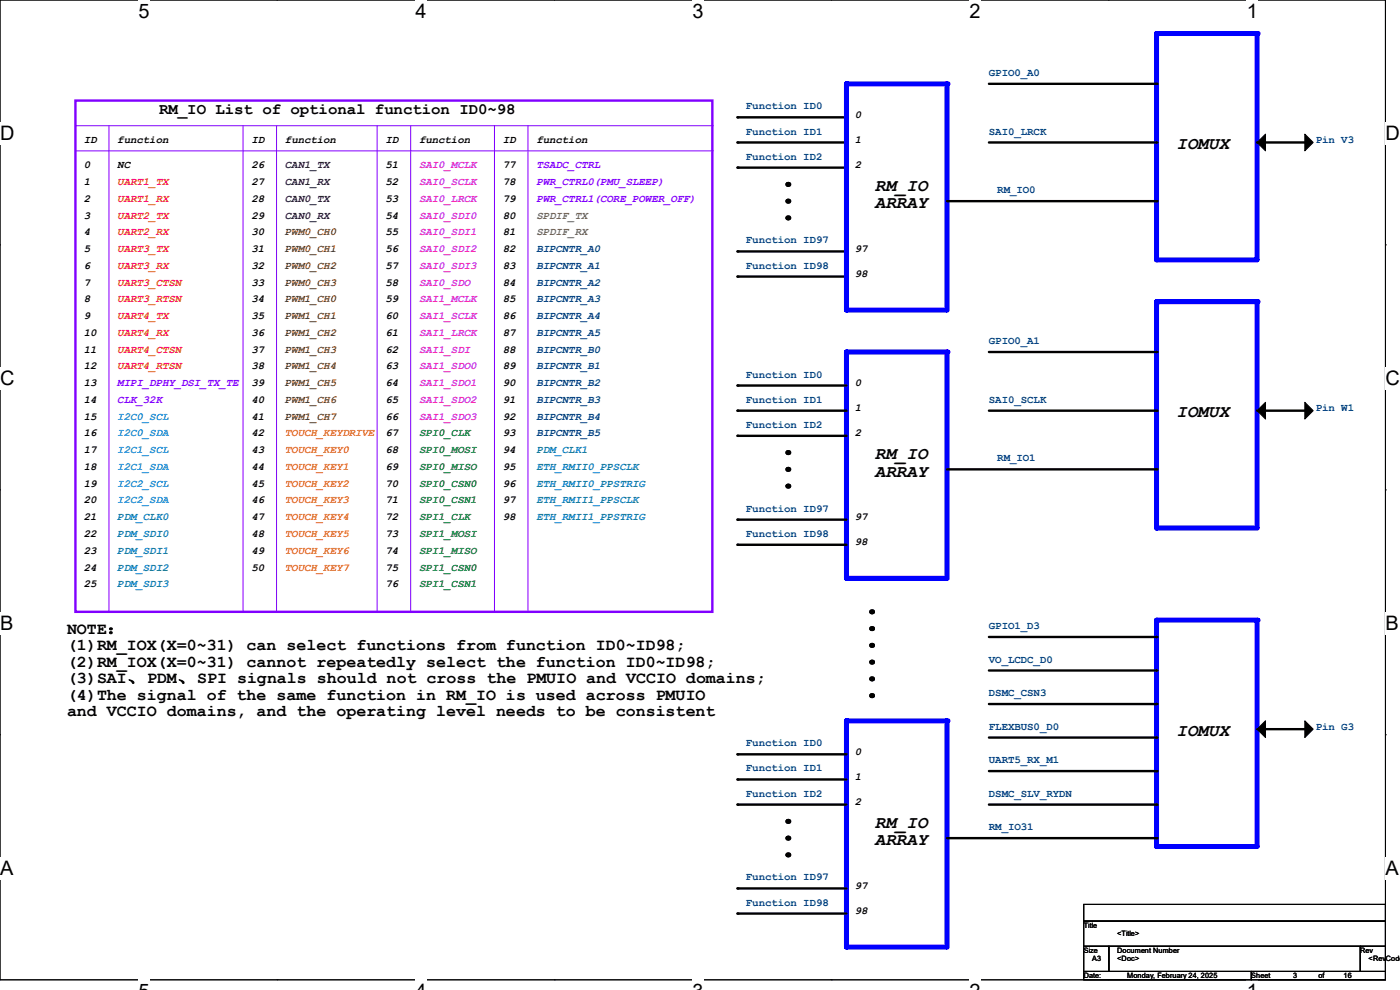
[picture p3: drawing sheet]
<svg xmlns="http://www.w3.org/2000/svg" width="297mm" height="210mm" viewBox="0 0 297 210" stroke-linecap="round" stroke-linejoin="round" font-family="sans-serif">
<path d="M0 0h293.9v207.9h-293.9z" fill="none" stroke="#000" stroke-width=".21"/>
<g fill="#fff">
<path d="M29.4 0h2.3v4.7h-2.3z"/>
<path d="M29.4 207.9h2.3v2.1h-2.3z"/>
</g>
<path d="M58.8 0h.1M58.8 207.9h.1" fill="none" stroke="#000" stroke-width=".21"/>
<g fill="#fff">
<path d="M88.1 0h2.4v4.7h-2.4z"/>
<path d="M88.1 207.9h2.4v2.1h-2.4z"/>
</g>
<path d="M117.6 0h.1M117.6 207.9h.1" fill="none" stroke="#000" stroke-width=".21"/>
<g fill="#fff">
<path d="M146.9 0h2.4v4.7h-2.4z"/>
<path d="M146.9 207.9h2.4v2.1h-2.4z"/>
</g>
<path d="M176.3 0h.1M176.3 207.9h.1" fill="none" stroke="#000" stroke-width=".21"/>
<g fill="#fff">
<path d="M205.7 0h2.4v4.7h-2.4z"/>
<path d="M205.7 207.9h2.4v2.1h-2.4z"/>
</g>
<path d="M235.1 0h.1M235.1 207.9h.1" fill="none" stroke="#000" stroke-width=".21"/>
<g fill="#fff">
<path d="M264.5 0h2.4v4.7h-2.4z"/>
<path d="M264.5 207.9h2.4v2.1h-2.4z"/>
<path d="M0 26h3v4.7h-3z"/>
<path d="M293.9 26h3.1v4.7h-3.1z"/>
<path d="M0 77.9h3v4.7h-3z"/>
<path d="M293.9 77.9h3.1v4.7h-3.1z"/>
</g>
<path d="M0 51.9h.1M293.9 51.9h.1" fill="none" stroke="#000" stroke-width=".21"/>
<g fill="#fff">
<path d="M0 129.9h2.8v4.7h-2.8z"/>
<path d="M293.9 129.9h2.9v4.7h-2.9z"/>
</g>
<path d="M0 103.9h.1M293.9 103.9h.1" fill="none" stroke="#000" stroke-width=".21"/>
<g fill="#fff">
<path d="M0 181.8h2.8v4.8h-2.8z"/>
<path d="M293.8 181.8h3v4.8h-3z"/>
</g>
<path d="M0 155.9h.1M293.9 155.9h.1" fill="none" stroke="#000" stroke-width=".21"/>
<path d="M16 26.7h135.1M151.1 26.7h.1" fill="none" stroke="#8000ff" stroke-width=".21"/>
<path d="M179.6 122.7h21.3" fill="none" stroke="#00f" stroke-width="1.1"/>
<circle cx="179.6" cy="122.7" r=".53" fill="#00f"/>
<path d="M179.6 74.7h21.3" fill="none" stroke="#00f" stroke-width="1.1"/>
<circle cx="179.6" cy="74.7" r=".53" fill="#00f"/>
<path d="M179.6 74.7v48" fill="none" stroke="#00f" stroke-width="1.1"/>
<circle cx="179.6" cy="74.7" r=".53" fill="#00f"/>
<path d="M156.5 24.9h23.1" fill="none" stroke="#000" stroke-width=".51"/>
<circle cx="156.5" cy="24.9" r=".25" fill="#000"/>
<path d="M200.9 74.7v48" fill="none" stroke="#00f" stroke-width="1.1"/>
<circle cx="200.9" cy="74.7" r=".53" fill="#00f"/>
<path d="M156.5 30.2h23.1" fill="none" stroke="#000" stroke-width=".51"/>
<g fill="#000">
<circle cx="156.5" cy="30.2" r=".25"/>
<circle cx="167.1" cy="39.1" r=".53"/>
</g>
<path d="M179.6 65.8h21.3" fill="none" stroke="#00f" stroke-width="1.1"/>
<circle cx="179.6" cy="65.8" r=".53" fill="#00f"/>
<path d="M156.5 35.6h23.1" fill="none" stroke="#000" stroke-width=".51"/>
<circle cx="156.5" cy="35.6" r=".25" fill="#000"/>
<path d="M200.9 152.9v48" fill="none" stroke="#00f" stroke-width="1.1"/>
<circle cx="200.9" cy="152.9" r=".53" fill="#00f"/>
<g fill="#000">
<circle cx="167.1" cy="42.7" r=".53"/>
<circle cx="167.1" cy="46.2" r=".53"/>
</g>
<path d="M179.6 152.9h21.3" fill="none" stroke="#00f" stroke-width="1.1"/>
<circle cx="179.6" cy="152.9" r=".53" fill="#00f"/>
<path d="M179.6 152.9v48" fill="none" stroke="#00f" stroke-width="1.1"/>
<circle cx="179.6" cy="152.9" r=".53" fill="#00f"/>
<path d="M156.5 53.3h23.1M156.5 58.7h23.1" fill="none" stroke="#000" stroke-width=".51"/>
<g fill="#000">
<circle cx="156.5" cy="53.3" r=".25"/>
<circle cx="156.5" cy="58.7" r=".25"/>
</g>
<path d="M179.6 17.8h21.3" fill="none" stroke="#00f" stroke-width="1.1"/>
<circle cx="179.6" cy="17.8" r=".53" fill="#00f"/>
<path d="M179.6 17.8v48" fill="none" stroke="#00f" stroke-width="1.1"/>
<circle cx="179.6" cy="17.8" r=".53" fill="#00f"/>
<path d="M156.5 81.8h23.1" fill="none" stroke="#000" stroke-width=".51"/>
<circle cx="156.5" cy="81.8" r=".25" fill="#000"/>
<path d="M200.9 17.8v48" fill="none" stroke="#00f" stroke-width="1.1"/>
<circle cx="200.9" cy="17.8" r=".53" fill="#00f"/>
<path d="M179.6 200.9h21.3" fill="none" stroke="#00f" stroke-width="1.1"/>
<circle cx="179.6" cy="200.9" r=".53" fill="#00f"/>
<path d="M156.5 87.1h23.1M156.5 92.5h23.1M156.5 110.2h23.1M156.5 115.6h23.1M156.5 160h23.1M156.5 165.4h23.1M156.5 170.7h23.1M156.5 188.5h23.1M156.5 193.8h23.1" fill="none" stroke="#000" stroke-width=".51"/>
<g fill="#000">
<circle cx="156.5" cy="92.5" r=".25"/>
<circle cx="156.5" cy="87.1" r=".25"/>
<circle cx="167.1" cy="96" r=".53"/>
<circle cx="167.1" cy="99.6" r=".53"/>
<circle cx="156.5" cy="115.6" r=".25"/>
<circle cx="156.5" cy="110.2" r=".25"/>
<circle cx="167.1" cy="103.1" r=".53"/>
<circle cx="184.9" cy="136.9" r=".53"/>
<circle cx="184.9" cy="129.8" r=".53"/>
<circle cx="184.9" cy="133.3" r=".53"/>
<circle cx="184.9" cy="147.6" r=".53"/>
<circle cx="184.9" cy="144" r=".53"/>
<circle cx="184.9" cy="140.5" r=".53"/>
<circle cx="156.5" cy="160" r=".25"/>
<circle cx="156.5" cy="170.7" r=".25"/>
<circle cx="156.5" cy="165.4" r=".25"/>
<circle cx="167.1" cy="177.8" r=".53"/>
<circle cx="167.1" cy="174.2" r=".53"/>
<circle cx="156.5" cy="188.5" r=".25"/>
<circle cx="156.5" cy="193.8" r=".25"/>
<circle cx="167.1" cy="181.4" r=".53"/>
</g>
<path d="M266.7 131.6v48" fill="none" stroke="#00f" stroke-width="1.1"/>
<circle cx="266.7" cy="131.6" r=".53" fill="#00f"/>
<path d="M245.4 131.6h21.3" fill="none" stroke="#00f" stroke-width="1.1"/>
<circle cx="245.4" cy="131.6" r=".53" fill="#00f"/>
<path d="M245.4 131.6v48" fill="none" stroke="#00f" stroke-width="1.1"/>
<circle cx="245.4" cy="131.6" r=".53" fill="#00f"/>
<path d="M245.4 179.6h21.3" fill="none" stroke="#00f" stroke-width="1.1"/>
<circle cx="245.4" cy="179.6" r=".53" fill="#00f"/>
<path d="M266.7 7.1v48" fill="none" stroke="#00f" stroke-width="1.1"/>
<circle cx="266.7" cy="7.1" r=".53" fill="#00f"/>
<path d="M245.4 7.1h21.3" fill="none" stroke="#00f" stroke-width="1.1"/>
<circle cx="245.4" cy="7.1" r=".53" fill="#00f"/>
<path d="M245.4 7.1v48" fill="none" stroke="#00f" stroke-width="1.1"/>
<circle cx="245.4" cy="7.1" r=".53" fill="#00f"/>
<path d="M245.4 55.1h21.3" fill="none" stroke="#00f" stroke-width="1.1"/>
<circle cx="245.4" cy="55.1" r=".53" fill="#00f"/>
<path d="M266.7 64v48" fill="none" stroke="#00f" stroke-width="1.1"/>
<circle cx="266.7" cy="64" r=".53" fill="#00f"/>
<path d="M245.4 64h21.3" fill="none" stroke="#00f" stroke-width="1.1"/>
<circle cx="245.4" cy="64" r=".53" fill="#00f"/>
<path d="M245.4 64v48" fill="none" stroke="#00f" stroke-width="1.1"/>
<circle cx="245.4" cy="64" r=".53" fill="#00f"/>
<path d="M245.4 112h21.3" fill="none" stroke="#00f" stroke-width="1.1"/>
<circle cx="245.4" cy="112" r=".53" fill="#00f"/>
<g fill="#000" stroke="#000" stroke-width=".21">
<path d="M268.5 28.4v3.6l-1.8-1.8z" fill-rule="evenodd"/>
<path d="M276.8 28.4l1.8 1.8-1.8 1.8z" fill-rule="evenodd"/>
<path d="M268.5 85.3v3.6l-1.8-1.8z" fill-rule="evenodd"/>
<path d="M276.8 85.3l1.8 1.8-1.8 1.8z" fill-rule="evenodd"/>
<path d="M268.5 152.9v3.6l-1.8-1.8z" fill-rule="evenodd"/>
<path d="M276.8 152.9l1.8 1.8-1.8 1.8z" fill-rule="evenodd"/>
</g>
<g fill="none" stroke="#000" stroke-width=".51">
<path d="M209.8 17.8h35.6M209.8 30.2h35.6M266.7 30.2h10.7M200.9 42.7h44.5M209.8 74.7h35.6M200.9 99.6h44.5M209.8 87.1h35.6M266.7 87.1h10.7M209.8 135.1h35.6M209.8 142.2h35.6M209.8 149.4h35.6M209.8 156.5h35.6"/>
<path d="M266.7 154.7h10.7M200.9 177.8h44.5M209.8 163.6h35.6M209.8 170.7h35.6"/>
</g>
<g fill="#000">
<circle cx="245.4" cy="17.8" r=".25"/>
<circle cx="245.4" cy="30.2" r=".25"/>
<circle cx="277.4" cy="30.2" r=".25"/>
<circle cx="245.4" cy="42.7" r=".25"/>
<circle cx="245.4" cy="74.7" r=".25"/>
<circle cx="245.4" cy="99.6" r=".25"/>
<circle cx="245.4" cy="87.1" r=".25"/>
<circle cx="277.4" cy="87.1" r=".25"/>
<circle cx="245.4" cy="135.1" r=".25"/>
<circle cx="245.4" cy="156.5" r=".25"/>
<circle cx="245.4" cy="142.2" r=".25"/>
<circle cx="245.4" cy="149.4" r=".25"/>
<circle cx="277.4" cy="154.7" r=".25"/>
<circle cx="245.4" cy="177.8" r=".25"/>
<circle cx="245.4" cy="170.7" r=".25"/>
<circle cx="245.4" cy="163.6" r=".25"/>
</g>
<path d="M16 21.3h135.1v108.5h-135.1z" fill="none" stroke="#8000ff" stroke-width=".51"/>
<g fill="none" stroke="#8000ff" stroke-width=".21">
<path d="M16 32h135.1M23.1 26.7v103.1M51.6 26.7v103.1M58.7 26.7v103.1M80 26.7v103.1M87.1 26.7v103.1M104.9 26.7v103.1M112 26.7v103.1M151.1 32h.1M23.1 129.8h.1M51.6 129.8h.1M58.7 129.8h.1"/>
<path d="M80 129.8h.1M87.1 129.8h.1M104.9 129.8h.1M112 129.8h.1"/>
</g>
<path d="M229.9 191.9h64v3.5h-64zM229.9 195.4h64v5.3h-64zM229.9 200.7h5.3v5.4h-5.3zM229.9 206.1h35.6v1.8h-35.6zM235.2 200.7h53.4v5.4h-53.4zM265.5 206.1h28.4v1.8h-28.4zM288.6 200.7h5.3v5.4h-5.3z" fill="none" stroke="#000" stroke-width=".21"/>
<g font-size="4.2">
<text x="29.4" y="3.8">5</text>
<text x="88.1" y="3.8">4</text>
<text x="146.9" y="3.8">3</text>
<text x="205.7" y="3.8">2</text>
<text x="264.5" y="3.8">1</text>
<text x="0" y="29.8">D</text>
<text x="293.9" y="29.8">D</text>
<text x="0" y="81.7">C</text>
<text x="293.9" y="81.7">C</text>
<text x="0" y="133.7">B</text>
<text x="293.9" y="133.7">B</text>
<text x="0" y="185.6">A</text>
<text x="293.9" y="185.6">A</text>
</g>
<g font-size="3.7">
<text x="249.6" y="31.6">IOMUX</text>
<text x="185.6" y="40.5">RM_IO</text>
<text x="185.6" y="44.2">ARRAY</text>
<text x="249.6" y="88.5">IOMUX</text>
<text x="185.6" y="97.4">RM_IO</text>
<text x="185.6" y="101.1">ARRAY</text>
<text x="249.6" y="156">IOMUX</text>
<text x="185.6" y="175.6">RM_IO</text>
<text x="185.6" y="179.3">ARRAY</text>
</g>
<g font-size="3.5">
<text x="14.2" y="134.4">NOTE：</text>
<text x="14.2" y="137.9">(1)RM_IOX(X=0~31) can select functions from function ID0~ID98;</text>
<text x="14.2" y="141.4">(2)RM_IOX(X=0~31) cannot repeatedly select the function ID0~ID98;</text>
<text x="14.2" y="144.9">(3)SAI、PDM、SPI signals should not cross the PMUIO and VCCIO domains;</text>
<text x="14.2" y="148.5">(4)The signal of the same function in RM_IO is used across PMUIO</text>
<text x="14.2" y="152">and VCCIO domains, and the operating level needs to be consistent</text>
</g>
<text font-size="3.3" x="33.8" y="24.1">RM_IO List of optional function ID0~98</text>
<g font-size="2.3" fill="#004080">
<text x="209.8" y="16.1">GPIO0_A0</text>
<text x="158.2" y="23.2">Function ID0</text>
<text x="158.2" y="28.5">Function ID1</text>
<text x="209.8" y="28.5">SAI0_LRCK</text>
<text x="158.2" y="33.9">Function ID2</text>
<text x="279.1" y="30.3">Pin V3</text>
<text x="211.6" y="41">RM_IO0</text>
<text x="113.8" y="53.5">BIPCNTR_A0</text>
<text x="158.2" y="51.6">Function ID97</text>
<text x="113.8" y="57">BIPCNTR_A1</text>
<text x="158.2" y="57">Function ID98</text>
<text x="113.8" y="60.6">BIPCNTR_A2</text>
<text x="113.8" y="64.1">BIPCNTR_A3</text>
<text x="113.8" y="67.7">BIPCNTR_A4</text>
<text x="113.8" y="71.2">BIPCNTR_A5</text>
<text x="113.8" y="74.8">BIPCNTR_B0</text>
<text x="209.8" y="73">GPIO0_A1</text>
<text x="113.8" y="78.4">BIPCNTR_B1</text>
<text x="113.8" y="81.9">BIPCNTR_B2</text>
<text x="158.2" y="80.1">Function ID0</text>
<text x="113.8" y="85.5">BIPCNTR_B3</text>
<text x="113.8" y="89">BIPCNTR_B4</text>
<text x="158.2" y="85.4">Function ID1</text>
<text x="209.8" y="85.4">SAI0_SCLK</text>
<text x="279.1" y="87.2">Pin W1</text>
<text x="113.8" y="92.6">BIPCNTR_B5</text>
<text x="158.2" y="90.8">Function ID2</text>
<text x="211.6" y="97.9">RM_IO1</text>
<text x="158.2" y="113.9">Function ID98</text>
<text x="158.2" y="108.5">Function ID97</text>
<text x="209.8" y="133.4">GPIO1_D3</text>
<text x="209.8" y="140.5">VO_LCDC_D0</text>
<text x="209.8" y="147.7">DSMC_CSN3</text>
<text x="209.8" y="154.8">FLEXBUS0_D0</text>
<text x="279.1" y="154.8">Pin G3</text>
<text x="158.2" y="158.3">Function ID0</text>
<text x="209.8" y="161.9">UART5_RX_M1</text>
<text x="158.2" y="163.7">Function ID1</text>
<text x="158.2" y="169">Function ID2</text>
<text x="209.8" y="169">DSMC_SLV_RYDN</text>
<text x="209.8" y="176.1">RM_IO31</text>
<text x="158.2" y="186.8">Function ID97</text>
<text x="158.2" y="192.1">Function ID98</text>
</g>
<g font-size="2.3">
<text x="181.4" y="25">0</text>
<text x="17.8" y="30.4">ID</text>
<text x="17.8" y="35.7">0</text>
<text x="24.9" y="30.4">function</text>
<text x="24.9" y="35.7">NC</text>
<text x="53.3" y="30.4">ID</text>
<text x="53.3" y="35.7">26</text>
<text x="60.5" y="30.4">function</text>
<text x="81.8" y="30.4">ID</text>
<text x="81.8" y="35.7">51</text>
<text x="88.9" y="30.4">function</text>
<text x="106.7" y="30.4">ID</text>
<text x="106.7" y="35.7">77</text>
<text x="113.8" y="30.4">function</text>
<text x="181.4" y="35.7">2</text>
<text x="181.4" y="30.4">1</text>
<text x="17.8" y="39.2">1</text>
<text x="53.3" y="39.2">27</text>
<text x="81.8" y="39.2">52</text>
<text x="106.7" y="39.2">78</text>
<text x="17.8" y="42.8">2</text>
<text x="17.8" y="46.4">3</text>
<text x="53.3" y="42.8">28</text>
<text x="53.3" y="46.4">29</text>
<text x="81.8" y="42.8">53</text>
<text x="81.8" y="46.4">54</text>
<text x="106.7" y="46.4">80</text>
<text x="106.7" y="42.8">79</text>
<text x="17.8" y="53.5">5</text>
<text x="17.8" y="49.9">4</text>
<text x="53.3" y="53.5">31</text>
<text x="53.3" y="49.9">30</text>
<text x="81.8" y="53.5">56</text>
<text x="81.8" y="49.9">55</text>
<text x="106.7" y="49.9">81</text>
<text x="106.7" y="53.5">82</text>
<text x="181.4" y="53.5">97</text>
<text x="17.8" y="57">6</text>
<text x="53.3" y="57">32</text>
<text x="81.8" y="57">57</text>
<text x="106.7" y="57">83</text>
<text x="181.4" y="58.8">98</text>
<text x="17.8" y="60.6">7</text>
<text x="17.8" y="64.1">8</text>
<text x="53.3" y="60.6">33</text>
<text x="53.3" y="64.1">34</text>
<text x="81.8" y="64.1">59</text>
<text x="81.8" y="60.6">58</text>
<text x="106.7" y="60.6">84</text>
<text x="106.7" y="64.1">85</text>
<text x="17.8" y="67.7">9</text>
<text x="17.8" y="71.2">10</text>
<text x="53.3" y="67.7">35</text>
<text x="53.3" y="71.2">36</text>
<text x="81.8" y="71.2">61</text>
<text x="81.8" y="67.7">60</text>
<text x="106.7" y="67.7">86</text>
<text x="106.7" y="71.2">87</text>
<text x="17.8" y="74.8">11</text>
<text x="53.3" y="74.8">37</text>
<text x="81.8" y="74.8">62</text>
<text x="106.7" y="74.8">88</text>
<text x="17.8" y="78.4">12</text>
<text x="17.8" y="81.9">13</text>
<text x="53.3" y="81.9">39</text>
<text x="53.3" y="78.4">38</text>
<text x="81.8" y="78.4">63</text>
<text x="81.8" y="81.9">64</text>
<text x="106.7" y="78.4">89</text>
<text x="106.7" y="81.9">90</text>
<text x="181.4" y="81.9">0</text>
<text x="17.8" y="89">15</text>
<text x="17.8" y="85.5">14</text>
<text x="53.3" y="85.5">40</text>
<text x="53.3" y="89">41</text>
<text x="81.8" y="85.5">65</text>
<text x="81.8" y="89">66</text>
<text x="106.7" y="85.5">91</text>
<text x="106.7" y="89">92</text>
<text x="181.4" y="87.2">1</text>
<text x="17.8" y="92.6">16</text>
<text x="53.3" y="92.6">42</text>
<text x="81.8" y="92.6">67</text>
<text x="106.7" y="92.6">93</text>
<text x="181.4" y="92.6">2</text>
<text x="17.8" y="96.1">17</text>
<text x="17.8" y="99.7">18</text>
<text x="53.3" y="96.1">43</text>
<text x="53.3" y="99.7">44</text>
<text x="81.8" y="96.1">68</text>
<text x="81.8" y="99.7">69</text>
<text x="106.7" y="96.1">94</text>
<text x="106.7" y="99.7">95</text>
<text x="17.8" y="103.3">19</text>
<text x="17.8" y="106.8">20</text>
<text x="53.3" y="106.8">46</text>
<text x="53.3" y="103.3">45</text>
<text x="81.8" y="106.8">71</text>
<text x="81.8" y="103.3">70</text>
<text x="106.7" y="106.8">97</text>
<text x="106.7" y="103.3">96</text>
<text x="17.8" y="113.9">22</text>
<text x="17.8" y="110.4">21</text>
<text x="53.3" y="113.9">48</text>
<text x="53.3" y="110.4">47</text>
<text x="81.8" y="113.9">73</text>
<text x="81.8" y="110.4">72</text>
<text x="106.7" y="110.4">98</text>
<text x="181.4" y="110.4">97</text>
<text x="17.8" y="117.5">23</text>
<text x="53.3" y="117.5">49</text>
<text x="81.8" y="117.5">74</text>
<text x="181.4" y="115.7">98</text>
<text x="17.8" y="124.6">25</text>
<text x="17.8" y="121">24</text>
<text x="53.3" y="121">50</text>
<text x="81.8" y="121">75</text>
<text x="81.8" y="124.6">76</text>
<text x="181.4" y="160.1">0</text>
<text x="181.4" y="165.5">1</text>
<text x="181.4" y="170.8">2</text>
<text x="181.4" y="188.6">97</text>
<text x="181.4" y="193.9">98</text>
</g>
<g font-size="2.3" fill="#400040">
<text x="60.5" y="35.7">CAN1_TX</text>
<text x="60.5" y="39.2">CAN1_RX</text>
<text x="60.5" y="42.8">CAN0_TX</text>
<text x="60.5" y="46.4">CAN0_RX</text>
</g>
<g font-size="2.3" fill="#f0f">
<text x="88.9" y="35.7">SAI0_MCLK</text>
<text x="88.9" y="39.2">SAI0_SCLK</text>
<text x="88.9" y="42.8">SAI0_LRCK</text>
<text x="88.9" y="46.4">SAI0_SDI0</text>
<text x="88.9" y="53.5">SAI0_SDI2</text>
<text x="88.9" y="49.9">SAI0_SDI1</text>
<text x="88.9" y="57">SAI0_SDI3</text>
<text x="88.9" y="64.1">SAI1_MCLK</text>
<text x="88.9" y="60.6">SAI0_SDO</text>
<text x="88.9" y="71.2">SAI1_LRCK</text>
<text x="88.9" y="67.7">SAI1_SCLK</text>
<text x="88.9" y="74.8">SAI1_SDI</text>
<text x="88.9" y="81.9">SAI1_SDO1</text>
<text x="88.9" y="78.4">SAI1_SDO0</text>
<text x="88.9" y="85.5">SAI1_SDO2</text>
<text x="88.9" y="89">SAI1_SDO3</text>
</g>
<g font-size="2.3" fill="#8000ff">
<text x="113.8" y="35.7">TSADC_CTRL</text>
<text x="113.8" y="39.2">PWR_CTRL0(PMU_SLEEP)</text>
<text x="113.8" y="42.8">PWR_CTRL1(CORE_POWER_OFF)</text>
<text x="24.9" y="81.9">MIPI_DPHY_DSI_TX_TE</text>
<text x="24.9" y="85.5">CLK_32K</text>
</g>
<g font-size="2.3" fill="#f00">
<text x="24.9" y="39.2">UART1_TX</text>
<text x="24.9" y="42.8">UART1_RX</text>
<text x="24.9" y="46.4">UART2_TX</text>
<text x="24.9" y="49.9">UART2_RX</text>
<text x="24.9" y="53.5">UART3_TX</text>
<text x="24.9" y="57">UART3_RX</text>
<text x="24.9" y="64.1">UART3_RTSN</text>
<text x="24.9" y="60.6">UART3_CTSN</text>
<text x="24.9" y="71.2">UART4_RX</text>
<text x="24.9" y="67.7">UART4_TX</text>
<text x="24.9" y="74.8">UART4_CTSN</text>
<text x="24.9" y="78.4">UART4_RTSN</text>
</g>
<g font-size="2.3" fill="#808040">
<text x="113.8" y="46.4">SPDIF_TX</text>
<text x="113.8" y="49.9">SPDIF_RX</text>
</g>
<g font-size="2.3" fill="#804000">
<text x="60.5" y="53.5">PWM0_CH1</text>
<text x="60.5" y="49.9">PWM0_CH0</text>
<text x="60.5" y="57">PWM0_CH2</text>
<text x="60.5" y="60.6">PWM0_CH3</text>
<text x="60.5" y="64.1">PWM1_CH0</text>
<text x="60.5" y="71.2">PWM1_CH2</text>
<text x="60.5" y="67.7">PWM1_CH1</text>
<text x="60.5" y="74.8">PWM1_CH3</text>
<text x="60.5" y="81.9">PWM1_CH5</text>
<text x="60.5" y="78.4">PWM1_CH4</text>
<text x="60.5" y="89">PWM1_CH7</text>
<text x="60.5" y="85.5">PWM1_CH6</text>
</g>
<g font-size="2.3" fill="#0080ff">
<text x="24.9" y="89">I2C0_SCL</text>
<text x="24.9" y="92.6">I2C0_SDA</text>
<text x="24.9" y="99.7">I2C1_SDA</text>
<text x="24.9" y="96.1">I2C1_SCL</text>
<text x="24.9" y="103.3">I2C2_SCL</text>
<text x="24.9" y="106.8">I2C2_SDA</text>
</g>
<g font-size="2.3" fill="#ff8000">
<text x="60.5" y="92.6">TOUCH_KEYDRIVE</text>
<text x="60.5" y="96.1">TOUCH_KEY0</text>
<text x="60.5" y="99.7">TOUCH_KEY1</text>
<text x="60.5" y="103.3">TOUCH_KEY2</text>
<text x="60.5" y="106.8">TOUCH_KEY3</text>
<text x="60.5" y="113.9">TOUCH_KEY5</text>
<text x="60.5" y="110.4">TOUCH_KEY4</text>
<text x="60.5" y="117.5">TOUCH_KEY6</text>
<text x="60.5" y="121">TOUCH_KEY7</text>
</g>
<g font-size="2.3" fill="#008000">
<text x="88.9" y="92.6">SPI0_CLK</text>
<text x="88.9" y="99.7">SPI0_MISO</text>
<text x="88.9" y="96.1">SPI0_MOSI</text>
<text x="88.9" y="103.3">SPI0_CSN0</text>
<text x="88.9" y="106.8">SPI0_CSN1</text>
<text x="88.9" y="113.9">SPI1_MOSI</text>
<text x="88.9" y="110.4">SPI1_CLK</text>
<text x="88.9" y="117.5">SPI1_MISO</text>
<text x="88.9" y="124.6">SPI1_CSN1</text>
<text x="88.9" y="121">SPI1_CSN0</text>
</g>
<g font-size="2.3" fill="#0080c0">
<text x="113.8" y="96.1">PDM_CLK1</text>
<text x="113.8" y="99.7">ETH_RMII0_PPSCLK</text>
<text x="113.8" y="106.8">ETH_RMII1_PPSCLK</text>
<text x="113.8" y="103.3">ETH_RMII0_PPSTRIG</text>
<text x="24.9" y="110.4">PDM_CLK0</text>
<text x="24.9" y="113.9">PDM_SDI0</text>
<text x="113.8" y="110.4">ETH_RMII1_PPSTRIG</text>
<text x="24.9" y="117.5">PDM_SDI1</text>
<text x="24.9" y="121">PDM_SDI2</text>
<text x="24.9" y="124.6">PDM_SDI3</text>
</g>
<g font-size="1.6">
<text x="229.9" y="196.8">Title</text>
<text x="229.9" y="202.2">Size</text>
<text x="231.7" y="204">A3</text>
<text x="237" y="202.2">Document Number</text>
<text x="237" y="204">&lt;Doc&gt;</text>
<text x="237" y="198.6">&lt;Title&gt;</text>
<text x="288.6" y="202.2">Rev</text>
<text x="290.4" y="204">&lt;RevCode&gt;</text>
<text x="229.9" y="207.5">Date:</text>
<text x="239.1" y="207.5">Monday, February 24, 2025</text>
<text x="265.5" y="207.5">Sheet</text>
<text x="274.4" y="207.5">3</text>
<text x="279.7" y="207.5">of</text>
<text x="285" y="207.5">16</text>
</g>
</svg>
